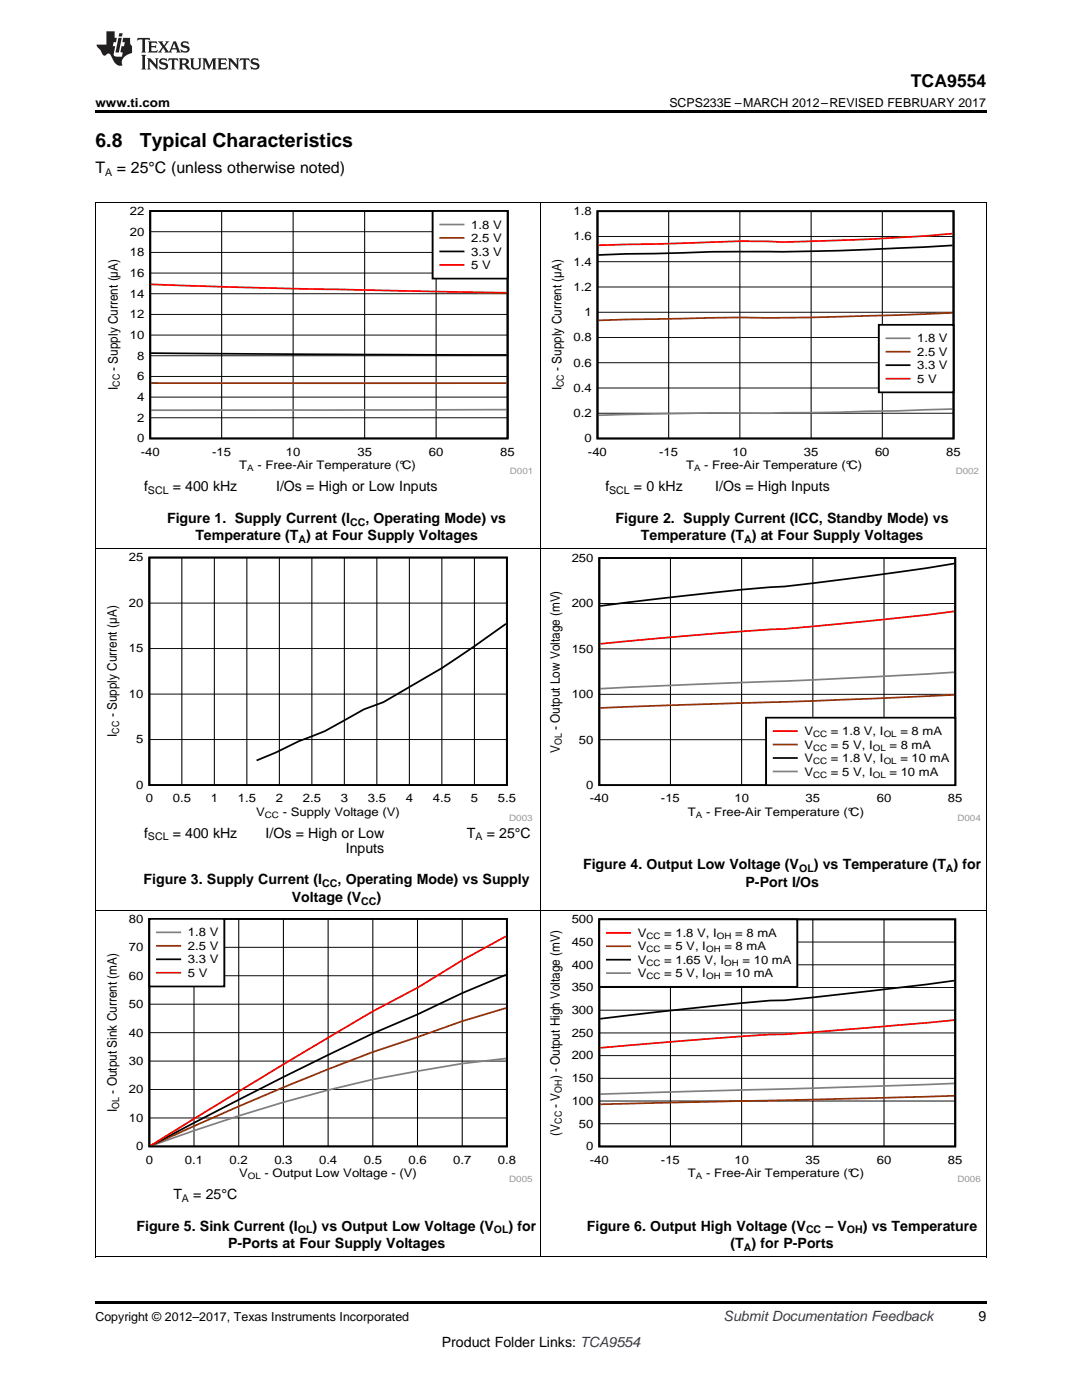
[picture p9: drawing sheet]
<svg xmlns="http://www.w3.org/2000/svg" width="216mm" height="279mm" viewBox="0 0 216 279" stroke-linecap="round" stroke-linejoin="round" font-family="sans-serif">
<path d="M19 250.9h.2zM196.7 250.9h.1zM19 259.7h177.8v.5h-177.8z" fill="#000"/>
<g fill="none" stroke="#000" stroke-width=".2">
<path d="M19.1 181.7v69.2M29.8 194.7h71.4M29.8 189.1h71.4M38.7 183.4v45.4M47.6 183.4v45.4M56.6 183.4v45.4M65.5 183.4v45.4M74.4 183.4v45.4M83.3 183.4v45.4M92.2 183.4v45.4M107.9 181.7v69.2M196.8 181.7v69.2"/>
<path d="M29.8 217.4h71.4M29.8 211.8h71.4M29.8 206.1h71.4M29.8 200.4h71.4M29.8 223.1h71.4M19 250.8h177.8"/>
</g>
<path d="M29.8 183.4h71.4v45.4h-71.4zM101 194.5l-8.8 3.7-8.9 4.2-8.9 3.9a1025.8 1025.8 0 0 0-44.3 22.3" fill="none" stroke="#000" stroke-width=".36"/>
<path d="M101 211.2a249.3 249.3 0 0 0-53.4 11.5l-17.3 5.9" fill="none" stroke="#808080" stroke-width=".36"/>
<path d="M101 201.2l-8.8 2.6-17.8 6.1a628.7 628.7 0 0 0-44.2 18.7" fill="none" stroke="#930" stroke-width=".36"/>
<path d="M101 186.9l-8.8 4.7-8.9 5.5-8.9 4.7-17.8 10.6-26.5 16.2" fill="none" stroke="#f00" stroke-width=".36"/>
<path d="M29.8 183.4h15v13.5h-15z" fill-rule="evenodd" fill="#fff"/>
<path d="M29.8 183.4h15v13.5h-15zM31.3 191.4h4.7M119.6 183.5h71v45.3h-71zM190.4 195.7l-5.5 .8-22.7 2.6-5.7 .5-2.8 .1-5.7 .5-28.2 3.1" fill="none" stroke="#000" stroke-width=".36"/>
<path d="M31.3 186.1h4.7M190.4 216.2l-28.2 1-42.4 1.2" fill="none" stroke="#808080" stroke-width=".36"/>
<path d="M31.3 188.8h4.7M190.4 218.7l-70.6 1.7" fill="none" stroke="#930" stroke-width=".36"/>
<path d="M31.3 194.1h4.7M190.4 203.6l-33.9 2.8a400.9 400.9 0 0 0-25.6 1.8l-11.1 .9" fill="none" stroke="#f00" stroke-width=".36"/>
<g fill="none" stroke="#000" stroke-width=".2">
<path d="M119.6 197.1h71M119.6 192.5h71M119.6 188h71M133.8 183.5v45.3M148 183.5v45.3M162.2 183.5v45.3M176.4 183.5v45.3M119.6 219.7h71M119.6 215.2h71M119.6 210.7h71M119.6 206.1h71M119.6 201.6h71"/>
<path d="M119.6 224.3h71"/>
</g>
<path d="M119.6 183.5h39.5v13.4h-39.5z" fill-rule="evenodd" fill="#fff"/>
<path d="M29.8 111.3h71.4v45.4h-71.4zM119.6 111.4h71v45.3h-71zM190.4 112.5l-16.8 2.4-17.1 2.2a593.7 593.7 0 0 0-36.7 3.8M101 124.5a207.1 207.1 0 0 1-24.5 15.6l-3.9 1.5-7.8 4.3-5.2 2-4.5 2.3-3.9 1.6M119.6 183.5h39.5v13.4h-39.5zM121.1 191.5h4.6" fill="none" stroke="#000" stroke-width=".36"/>
<path d="M190.4 122a770.4 770.4 0 0 1-48.1 4.5l-22.5 2M121.1 186.2h4.6" fill="none" stroke="#f00" stroke-width=".36"/>
<path d="M190.4 138.7l-28.2 1.2-42.4 1.4M121.1 188.8h4.6" fill="none" stroke="#930" stroke-width=".36"/>
<path d="M190.4 134.2a1959.7 1959.7 0 0 1-59.5 2.7l-11.1 .5M121.1 194.2h4.6" fill="none" stroke="#808080" stroke-width=".36"/>
<g fill="none" stroke="#000" stroke-width=".2">
<path d="M19.1 109.6v72.1M36.3 111.3v45.4M42.8 111.3v45.4M49.3 111.3v45.4M55.7 111.3v45.4M62.2 111.3v45.4M68.7 111.3v45.4M75.2 111.3v45.4M81.7 111.3v45.4M88.2 111.3v45.4M94.7 111.3v45.4M107.9 109.6v72.1"/>
<path d="M133.8 111.4v45.3M148 111.4v45.3M162.2 111.4v45.3M176.4 111.4v45.3M196.8 109.6v72.1M29.8 138.5h71.4M29.8 129.4h71.4M29.8 120.4h71.4M119.6 138.6h71M119.6 129.5h71M119.6 120.4h71M29.8 147.6h71.4"/>
<path d="M119.6 147.6h71M19 181.7h177.8"/>
</g>
<path d="M152.9 143.2h37.7v13.5h-37.7z" fill-rule="evenodd" fill="#fff"/>
<path d="M30 42.1h71.3v45.4h-71.3zM30.1 70.5l71 .3M152.9 143.2h37.7v13.5h-37.7zM154.4 151.3h4.6" fill="none" stroke="#000" stroke-width=".36"/>
<path d="M30.1 56.7l28.4 .9 42.6 .8M154.4 145.9h4.6" fill="none" stroke="#f00" stroke-width=".36"/>
<path d="M30.1 76.4l71 .1M154.4 148.6h4.6" fill="none" stroke="#930" stroke-width=".36"/>
<path d="M101.1 81.7l-71 .2M154.4 154h4.6" fill="none" stroke="#808080" stroke-width=".36"/>
<g fill="none" stroke="#000" stroke-width=".2">
<path d="M19.1 40.4v69.2M30 58.6h71.3M30 54.5h71.3M30 50.4h71.3M30 46.2h71.3M44.2 42.1v45.4M58.5 42.1v45.4M72.8 42.1v45.4M87 42.1v45.4M107.9 40.4v69.2M196.8 40.4v69.2M30 79.2h71.3"/>
<path d="M30 75.1h71.3M30 71h71.3M30 66.9h71.3M30 62.8h71.3M30 83.4h71.3M19 109.6h177.8"/>
</g>
<path d="M86.3 42.1h15v13.5h-15z" fill-rule="evenodd" fill="#fff"/>
<path d="M86.3 42.1h15v13.5h-15zM87.9 50.2h4.6M119.2 42.2h71.1v45.3h-71.1zM190.1 49a641.9 641.9 0 0 1-48.1 1.2l-22.6 .7" fill="none" stroke="#000" stroke-width=".36"/>
<path d="M87.9 44.8h4.6M190.1 81.6a1036 1036 0 0 1-48.1 .8l-22.6 .5" fill="none" stroke="#808080" stroke-width=".36"/>
<path d="M87.9 47.5h4.6M190.1 62.4a956.8 956.8 0 0 1-48.1 1l-22.6 .5" fill="none" stroke="#930" stroke-width=".36"/>
<path d="M87.9 52.9h4.6M190.1 46.6l-5.5 .5-11.4 .7-17 .5a175.8 175.8 0 0 0-19.9 .2l-16.9 .5" fill="none" stroke="#f00" stroke-width=".36"/>
<path d="M119.2 57.3h71.1M119.2 52.2h71.1M119.2 47.2h71.1M133.4 42.2v45.3M147.6 42.2v45.3M161.9 42.2v45.3M176.1 42.2v45.3M119.2 77.4h71.1M119.2 72.4h71.1M119.2 67.3h71.1M119.2 62.3h71.1M119.2 82.5h71.1" fill="none" stroke="#000" stroke-width=".2"/>
<path d="M175.4 64.8h14.9v13.5h-14.9z" fill-rule="evenodd" fill="#fff"/>
<path d="M175.4 64.8h14.9v13.5h-14.9zM176.9 72.9h4.6" fill="none" stroke="#000" stroke-width=".36"/>
<path d="M176.9 67.5h4.6" fill="none" stroke="#808080" stroke-width=".36"/>
<path d="M176.9 70.2h4.6" fill="none" stroke="#930" stroke-width=".36"/>
<path d="M176.9 75.6h4.6" fill="none" stroke="#f00" stroke-width=".36"/>
<path d="M19 40.4h177.8" fill="none" stroke="#000" stroke-width=".2"/>
<path d="M19 22h177.8v.5h-177.8z" fill="#000"/>
<g fill="#231f20">
<path d="M27.5 7.6l-.1 .5 .4-.2h.6v.1v2.1l-.2 .4h1l-.3-.4v-2.1l.1-.1h.5l.5 .2-.2-.5zM29.5 8.3l.2 .3v1.5l-.2 .4h1.8l.2-.6a1.04 1.04 0 0 1-1.3 .2v-.7h.6l.3 .2v-.6l-.3 .2h-.6v-.6l.8-.1 .4 .3-.2-.5zM31.5 8.3l.9 1.1-.9 1.1h.8l-.2-.2 .5-.7 .4 .7-.2 .2h1.5l-.1-.2 .1-.4h.9l.1 .4-.2 .2h1l-.3-.3-.7-1.9h-.5l-.9 2-.8-1 .9-1h-.8l.1 .3-.3 .5-.4-.6 .2-.2zM34.7 8.6l.4 1h-.7zM36.3 8.4a.63 .63 0 0 0-.2 .7 .63 .63 0 0 0 .6 .4l.6 .2 .1 .2a.75 .75 0 0 1-.7 .4 .75 .75 0 0 1-.6-.5l.1 .7 .1-.1a1.11 1.11 0 0 0 1.5-.6 1.13 1.13 0 0 0-1.2-.8l-.1-.4a1.04 1.04 0 0 1 1.2 .2l-.2-.5-.1 .1-.5-.2zM28.2 10.9l.2 .4v2.2l-.2 .4h1l-.3-.4v-2.2l.3-.4zM29.3 11.6l.3 .4v1.5l-.3 .4h.8l-.2-.4v-1.3l1.5 1.7v-1.9l.2-.4h-.7l.2 .4v.9l-1.1-1.3zM32 11.8a.62 .62 0 0 0-.2 .7 .62 .62 0 0 0 .6 .4l.6 .1 .1 .3a.76 .76 0 0 1-.7 .3 .76 .76 0 0 1-.6-.4l.1 .7 .1-.1a1.11 1.11 0 0 0 1.5-.6 1.13 1.13 0 0 0-1.2-.8l-.1-.4a1.04 1.04 0 0 1 1.2 .2l-.2-.6-.1 .1-.5-.1zM33.7 11.6l-.2 .6a.61 .61 0 0 1 .8-.3v1.6l-.2 .4h.9l-.2-.4v-1.6a.63 .63 0 0 1 .8 .3l-.2-.6zM35.6 11.6l.3 .4v1.5l-.3 .4h1l-.2-.2v-.8l.5 .2a.76 .76 0 0 0 1.2 .7l-1-1a.58 .58 0 0 0 .6-.5 .58 .58 0 0 0-.5-.6zM36.4 11.9h.1a.45 .45 0 0 1 .5 .1 .45 .45 0 0 1 .1 .5l-.7 .2zM37.9 11.6l.2 .2a2.17 2.17 0 0 0 .3 1.9 .99 .99 0 0 0 1.6-.6v-1.1l.2-.4h-.7l.2 .2a1.92 1.92 0 0 1-.2 1.8 .6 .6 0 0 1-.9-.5v-1.1l.2-.4zM40.4 11.6l.2 .4v1.5l-.2 .4h.7l-.2-.4v-1.4l.8 1.8 .8-1.8v1.4l-.2 .4h.9l-.2-.4v-1.5l.2-.4h-.8l-.6 1.5-.6-1.5zM43.4 11.6l.2 .4v1.5l-.2 .4h1.8l.2-.6a1.04 1.04 0 0 1-1.3 .1v-.6h.5l.4 .2v-.6l-.4 .2h-.5v-.7h.8l.3 .3-.1-.6zM45.5 11.6l.2 .4v1.5l-.2 .4h.7l-.2-.4v-1.3l1.5 1.7v-1.9l.2-.4h-.7l.2 .4v.9l-1.1-1.3zM47.9 11.6l-.1 .6a.61 .61 0 0 1 .8-.3v1.6l-.3 .4h1l-.3-.4 .1-1.6a.63 .63 0 0 1 .7 .3l-.1-.6zM50.2 11.8a.62 .62 0 0 0-.2 .7 .62 .62 0 0 0 .6 .4l.6 .1 .2 .3a.76 .76 0 0 1-.8 .3 .76 .76 0 0 1-.6-.4l.1 .7 .2-.1a1.11 1.11 0 0 0 1.5-.6 1.13 1.13 0 0 0-1.3-.8l-.1-.4a1.04 1.04 0 0 1 1.2 .2l-.1-.6-.2 .1-.5-.1z"/>
<path d="M21.2 6.3v2.6h-1.9l.1 .4 .7 .9a.91 .91 0 0 0 1 .8 .56 .56 0 0 1 .5-.3 .56 .56 0 0 1 .5 .3l.4 .8a1.53 1.53 0 0 0 1.9 1.2 1.54 1.54 0 0 1 1-2.1l.9-.3v-1.4a1.52 1.52 0 0 1-.3-1.6h-1.4l-.2 .8h.5l-.2 .8h-.4l-.2 1v.2l.4 .1-.2 .8a1.93 1.93 0 0 1-1.6-.3l.3-1.8h-.5l.2-.8h.4l.2-.8h-.4v-1.3zM23.6 7.6l-.6 2.9h.7l.6-2.9zM23.8 6.6l-.1 .7h.6l.2-.7z"/>
</g>
<g font-size="3.9">
<text x="19" y="29.3">6.8</text>
<text x="27.9" y="29.3">Typical Characteristics</text>
</g>
<text font-size="3.5" x="181.8" y="17.3">TCA9554</text>
<g font-size="3.2">
<text x="19" y="34.4">T</text>
<text x="23.3" y="34.4">= 25°C (unless otherwise noted)</text>
</g>
<g font-size="2.8">
<text x="28.8" y="98">f</text>
<text x="34.5" y="98">= 400 kHz</text>
<text x="55.1" y="98">I/Os = High or Low Inputs</text>
<text x="120.8" y="98">f</text>
<text x="126.5" y="98">= 0 kHz</text>
<text x="142.7" y="98">I/Os = High Inputs</text>
<text x="33.3" y="104.3">Figure 1. Supply Current (I</text>
<text x="39" y="107.8">Temperature (T ) at Four Supply Voltages</text>
<text x="72.9" y="104.3">, Operating Mode) vs</text>
<text x="122.8" y="104.3">Figure 2. Supply Current (ICC, Standby Mode) vs</text>
<text x="127.9" y="107.8">Temperature (T ) at Four Supply Voltages</text>
<text x="28.8" y="167.1">f</text>
<text x="34.5" y="167.1">= 400 kHz</text>
<text x="53" y="167.1">I/Os = High or Low</text>
<text x="93.2" y="167.1">T</text>
<text x="97.1" y="167.1">= 25°C</text>
<text x="69" y="170.3">Inputs</text>
<text x="116.3" y="173.5">Figure 4. Output Low Voltage (V</text>
<text x="162.4" y="173.5">) vs Temperature (T ) for</text>
<text x="28.6" y="176.4">Figure 3. Supply Current (I</text>
<text x="58.2" y="180">Voltage (V</text>
<text x="67.4" y="176.4">, Operating Mode) vs Supply</text>
<text x="75.1" y="180">)</text>
<text x="148.8" y="177">P-Port I/Os</text>
<text x="34.6" y="239.3">T</text>
<text x="38.6" y="239.3">= 25°C</text>
<text x="27.2" y="245.6">Figure 5. Sink Current (I</text>
<text x="62.4" y="245.6">) vs Output Low Voltage (V</text>
<text x="101.5" y="245.6">) for</text>
<text x="117.1" y="245.6">Figure 6. Output High Voltage (V</text>
<text x="164.7" y="245.6">– V</text>
<text x="172.1" y="245.6">) vs Temperature</text>
<text x="45.5" y="249.1">P-Ports at Four Supply Voltages</text>
<text x="145.8" y="249.1">(T ) for P-Ports</text>
<text x="195.3" y="263.6">9</text>
<text x="88.2" y="268.9">Product Folder Links: TCA9554</text>
</g>
<text font-size="2.8" fill="#0000c8" x="144.4" y="263.6">Submit Documentation Feedback</text>
<g font-size="2.6">
<text x="23.5" y="77.9" transform="rotate(-90 23.5 77.9)">I</text>
<text x="23.5" y="74" transform="rotate(-90 23.5 74)">- Supply Current (µA)</text>
<text x="112" y="77.9" transform="rotate(-90 112 77.9)">I</text>
<text x="112" y="74" transform="rotate(-90 112 74)">- Supply Current (µA)</text>
<text x="23.3" y="143.2" transform="rotate(-90 23.3 143.2)">- Supply Current (µA)</text>
<text x="23.3" y="147" transform="rotate(-90 23.3 147)">I</text>
<text x="111.7" y="145.7" transform="rotate(-90 111.7 145.7)">- Output Low Voltage (mV)</text>
<text x="111.7" y="150.2" transform="rotate(-90 111.7 150.2)">V</text>
<text x="111.7" y="215.4" transform="rotate(-90 111.7 215.4)">) - Output High Voltage (mV)</text>
<text x="23.3" y="221.9" transform="rotate(-90 23.3 221.9)">I</text>
<text x="23.3" y="218.2" transform="rotate(-90 23.3 218.2)">- Output Sink Current (mA)</text>
<text x="111.7" y="221.1" transform="rotate(-90 111.7 221.1)">- V</text>
<text x="111.7" y="226.6" transform="rotate(-90 111.7 226.6)">(V</text>
</g>
<g font-size="2.5">
<text x="19" y="21.4">www.ti.com</text>
<text x="133.6" y="21.4">SCPS233E –MARCH 2012–REVISED FEBRUARY 2017</text>
<text x="19" y="263.6">Copyright © 2012–2017, Texas Instruments Incorporated</text>
</g>
<g font-size="2.4">
<text x="25.9" y="47">20</text>
<text x="25.9" y="42.9">22</text>
<text x="94" y="45.6">1.8 V</text>
<text x="114.4" y="48">1.6</text>
<text x="114.4" y="42.9">1.8</text>
<text x="25.9" y="51.1">18</text>
<text x="94" y="48.3">2.5 V</text>
<text x="94" y="51">3.3 V</text>
<text x="94" y="53.7">5 V</text>
<text x="114.4" y="53">1.4</text>
<text x="25.9" y="59.4">14</text>
<text x="25.9" y="55.3">16</text>
<text x="114.4" y="58">1.2</text>
<text x="25.9" y="63.5">12</text>
<text x="116.6" y="63.1">1</text>
<text x="25.9" y="67.6">10</text>
<text x="27.4" y="71.8">8</text>
<text x="114.4" y="68.1">0.8</text>
<text x="183" y="68.3">1.8 V</text>
<text x="183" y="71">2.5 V</text>
<text x="27.4" y="75.9">6</text>
<text x="114.4" y="73.2">0.6</text>
<text x="183" y="73.7">3.3 V</text>
<text x="183" y="76.4">5 V</text>
<text x="27.4" y="80">4</text>
<text x="114.4" y="83.2">0.2</text>
<text x="114.4" y="78.2">0.4</text>
<text x="27.4" y="88.3">0</text>
<text x="27.4" y="84.1">2</text>
<text x="116.6" y="88.3">0</text>
<text x="28.1" y="91">-40</text>
<text x="42.3" y="91">-15</text>
<text x="47.7" y="93.7">T</text>
<text x="51.4" y="93.7">- Free-Air Temperature (°C)</text>
<text x="57" y="91">10</text>
<text x="71.3" y="91">35</text>
<text x="85.6" y="91">60</text>
<text x="99.8" y="91">85</text>
<text x="117.3" y="91">-40</text>
<text x="131.5" y="91">-15</text>
<text x="136.9" y="93.7">T</text>
<text x="140.5" y="93.7">- Free-Air Temperature (°C)</text>
<text x="146.2" y="91">10</text>
<text x="160.4" y="91">35</text>
<text x="174.6" y="91">60</text>
<text x="188.8" y="91">85</text>
<text x="25.7" y="112">25</text>
<text x="114.1" y="112.1">250</text>
<text x="25.7" y="121.1">20</text>
<text x="114.1" y="121.2">200</text>
<text x="25.7" y="130.2">15</text>
<text x="114.1" y="130.3">150</text>
<text x="25.7" y="139.3">10</text>
<text x="114.1" y="139.3">100</text>
<text x="27.2" y="148.4">5</text>
<text x="115.5" y="148.4">50</text>
<text x="160.5" y="146.7">V</text>
<text x="160.5" y="149.4">V</text>
<text x="165.8" y="146.7">= 1.8 V, I</text>
<text x="165.8" y="149.4">= 5 V, I</text>
<text x="177.5" y="149.4">= 8 mA</text>
<text x="179.7" y="146.7">= 8 mA</text>
<text x="160.5" y="152.1">V</text>
<text x="160.5" y="154.8">V</text>
<text x="165.8" y="152.1">= 1.8 V, I</text>
<text x="165.8" y="154.8">= 5 V, I</text>
<text x="177.5" y="154.8">= 10 mA</text>
<text x="179.7" y="152.1">= 10 mA</text>
<text x="27.2" y="157.5">0</text>
<text x="29.1" y="160.1">0</text>
<text x="34.5" y="160.1">0.5</text>
<text x="42.1" y="160.1">1</text>
<text x="47.4" y="160.1">1.5</text>
<text x="55" y="160.1">2</text>
<text x="60.4" y="160.1">2.5</text>
<text x="68" y="160.1">3</text>
<text x="73.4" y="160.1">3.5</text>
<text x="81" y="160.1">4</text>
<text x="86.4" y="160.1">4.5</text>
<text x="93.9" y="160.1">5</text>
<text x="99.3" y="160.1">5.5</text>
<text x="117" y="157.5">0</text>
<text x="117.7" y="160.1">-40</text>
<text x="131.9" y="160.1">-15</text>
<text x="146.5" y="160.1">10</text>
<text x="160.8" y="160.1">35</text>
<text x="174.9" y="160.1">60</text>
<text x="189.2" y="160.1">85</text>
<text x="51.1" y="162.8">V</text>
<text x="56.4" y="162.8">- Supply Voltage (V)</text>
<text x="137.3" y="162.8">T</text>
<text x="140.9" y="162.8">- Free-Air Temperature (°C)</text>
<text x="25.7" y="184.2">80</text>
<text x="114.1" y="184.2">500</text>
<text x="25.7" y="189.8">70</text>
<text x="37.5" y="186.9">1.8 V</text>
<text x="37.5" y="189.6">2.5 V</text>
<text x="114.1" y="188.8">450</text>
<text x="127.2" y="187">V</text>
<text x="127.2" y="189.7">V</text>
<text x="132.5" y="187">= 1.8 V, I</text>
<text x="132.5" y="189.7">= 5 V, I</text>
<text x="144.5" y="189.7">= 8 mA</text>
<text x="146.7" y="187">= 8 mA</text>
<text x="25.7" y="195.5">60</text>
<text x="37.5" y="192.3">3.3 V</text>
<text x="37.5" y="195">5 V</text>
<text x="114.1" y="197.8">350</text>
<text x="114.1" y="193.3">400</text>
<text x="127.2" y="192.4">V</text>
<text x="127.2" y="195">V</text>
<text x="132.5" y="192.4">= 1.65 V, I</text>
<text x="132.5" y="195">= 5 V, I</text>
<text x="144.5" y="195">= 10 mA</text>
<text x="148.2" y="192.4">= 10 mA</text>
<text x="25.7" y="201.2">50</text>
<text x="114.1" y="202.4">300</text>
<text x="25.7" y="206.9">40</text>
<text x="114.1" y="206.9">250</text>
<text x="25.7" y="212.5">30</text>
<text x="114.1" y="216">150</text>
<text x="114.1" y="211.4">200</text>
<text x="25.7" y="218.2">20</text>
<text x="114.1" y="220.5">100</text>
<text x="25.7" y="223.9">10</text>
<text x="115.5" y="225">50</text>
<text x="27.2" y="229.6">0</text>
<text x="29.1" y="232.2">0</text>
<text x="36.9" y="232.2">0.1</text>
<text x="45.8" y="232.2">0.2</text>
<text x="54.7" y="232.2">0.3</text>
<text x="63.7" y="232.2">0.4</text>
<text x="72.6" y="232.2">0.5</text>
<text x="81.5" y="232.2">0.6</text>
<text x="90.4" y="232.2">0.7</text>
<text x="99.3" y="232.2">0.8</text>
<text x="117" y="229.6">0</text>
<text x="117.7" y="232.3">-40</text>
<text x="131.9" y="232.3">-15</text>
<text x="146.5" y="232.3">10</text>
<text x="160.8" y="232.3">35</text>
<text x="174.9" y="232.3">60</text>
<text x="189.2" y="232.3">85</text>
<text x="47.7" y="234.9">V</text>
<text x="52.8" y="234.9">- Output Low Voltage - (V)</text>
<text x="137.3" y="234.9">T</text>
<text x="140.9" y="234.9">- Free-Air Temperature (°C)</text>
</g>
<g font-size="2.1">
<text x="21" y="35.1">A</text>
<text x="29.5" y="98.5">SCL</text>
<text x="121.6" y="98.5">SCL</text>
<text x="69.8" y="104.9">CC</text>
<text x="59.6" y="108.4">A</text>
<text x="148.5" y="108.4">A</text>
<text x="29.5" y="167.7">SCL</text>
<text x="94.9" y="167.7">A</text>
<text x="64.3" y="177">CC</text>
<text x="159.5" y="174.1">OL</text>
<text x="188.7" y="174.1">A</text>
<text x="72.1" y="180.5">CC</text>
<text x="36.3" y="239.8">A</text>
<text x="59.4" y="246.2">OL</text>
<text x="98.6" y="246.2">OL</text>
<text x="148.4" y="249.7">A</text>
<text x="160.8" y="246.2">CC</text>
<text x="169" y="246.2">OH</text>
</g>
<g font-size="2">
<text x="23.9" y="77.2" transform="rotate(-90 23.9 77.2)">CC</text>
<text x="112.5" y="77.2" transform="rotate(-90 112.5 77.2)">CC</text>
<text x="23.8" y="146.4" transform="rotate(-90 23.8 146.4)">CC</text>
<text x="112.1" y="148.7" transform="rotate(-90 112.1 148.7)">OL</text>
<text x="23.8" y="221.3" transform="rotate(-90 23.8 221.3)">OL</text>
<text x="112.1" y="218.1" transform="rotate(-90 112.1 218.1)">OH</text>
<text x="112.1" y="224.3" transform="rotate(-90 112.1 224.3)">CC</text>
</g>
<g font-size="1.8">
<text x="49.3" y="94.1">A</text>
<text x="138.5" y="94.1">A</text>
<text x="162.3" y="147.1">CC</text>
<text x="162.3" y="149.8">CC</text>
<text x="174.2" y="149.8">OL</text>
<text x="176.3" y="147.1">OL</text>
<text x="162.3" y="152.5">CC</text>
<text x="162.3" y="155.2">CC</text>
<text x="174.2" y="155.2">OL</text>
<text x="176.3" y="152.5">OL</text>
<text x="52.8" y="163.2">CC</text>
<text x="138.9" y="163.2">A</text>
<text x="129" y="187.4">CC</text>
<text x="129" y="190.1">CC</text>
<text x="140.9" y="190.1">OH</text>
<text x="143.1" y="187.4">OH</text>
<text x="129" y="192.8">CC</text>
<text x="129" y="195.4">CC</text>
<text x="140.9" y="195.4">OH</text>
<text x="144.5" y="192.8">OH</text>
<text x="49.5" y="235.3">OL</text>
<text x="138.9" y="235.3">A</text>
</g>
<g font-size="1.8" fill="#999">
<text x="101.7" y="94.7">D001</text>
<text x="190.7" y="94.7">D002</text>
<text x="101.6" y="163.9">D003</text>
<text x="191" y="163.9">D004</text>
<text x="101.6" y="236">D005</text>
<text x="191" y="236">D006</text>
</g>
</svg>
